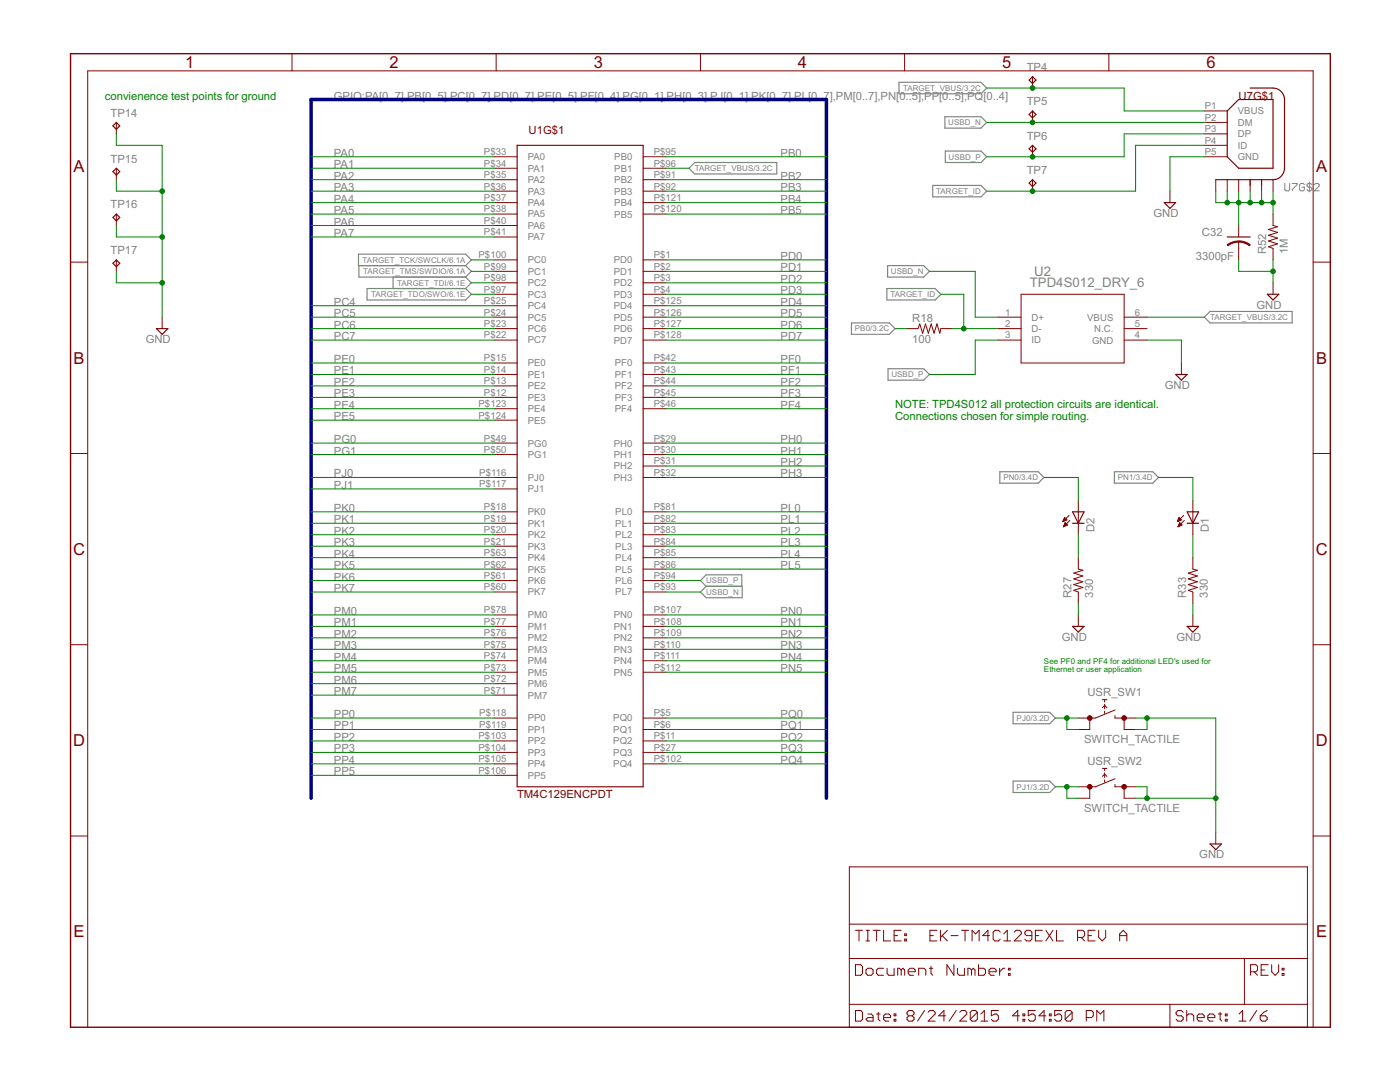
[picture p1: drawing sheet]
<svg xmlns="http://www.w3.org/2000/svg" width="279mm" height="216mm" viewBox="0 0 279 216" stroke-linecap="round" stroke-linejoin="round" font-family="sans-serif">
<path d="M256.4 36.6v1.2l.3 .3h.5l.2-.3v-1.2M257.9 36.6h1v.3l-1 .9v.3M260.3 36.9l-.2-.3h-.5l-.2 .3v.9l.2 .3h.5l.2-.3v-.5h-.5M261.3 36.4v1.9M261.8 36.9l-.2-.3h-.5l-.3 .3v.2l.3 .2h.5l.2 .3v.2l-.2 .3h-.5l-.3-.3M262.3 36.9l.3-.3h.4l.3 .3v.2l-1 1h1" fill="none" stroke="#808080" stroke-width=".2"/>
<g fill="none" stroke="#808080" stroke-width=".23">
<path d="M179.4 16.4h16.4l1.1 1.2-1.1 1.1h-16.4zM138.6 32.4h16.4v2.3h-16.4l-1.1-1.1zM186.1 37h9.7l1.1 1.1-1.1 1.2h-9.7zM188.6 23.3h7.2l1.1 1.1-1.1 1.2h-7.2zM188.7 30.1h7.1l1.1 1.2-1.1 1.1h-7.1zM71.5 50.7h21.4l1.2 1.2-1.2 1.1h-21.4zM71.6 53v2.3h21.3M73.3 57.6h19.6l1.2 1.1-1.2 1.2h-19.6zM78.4 55.3v2.3M92.9 53l1.2 1.1-1.2 1.2M92.9 55.3l1.2 1.1-1.2 1.2M177 57.6h9.6l1.2 1.1-1.2 1.2h-9.6z"/>
<path d="M177.1 53h7.2l1.2 1.1-1.2 1.2h-7.2zM169.9 64.4h7.6l1.1 1.2-1.1 1.1h-7.6zM177.2 73.6h7.1l1.2 1.1-1.2 1.2h-7.1zM240.3 63.3l1.2-1.2h16.4v2.3h-16.4zM199.5 94.1h7.7l1.1 1.2-1.1 1.1h-7.7zM222.4 94.1h7.7l1.1 1.2-1.1 1.1h-7.7zM139.8 118.1l1.1-1.1h7.2v2.3h-7.2zM140.9 117l-1.1-1.2 1.1-1.1h7.1v2.3M202.2 142.1h7.3l1.1 1.2-1.1 1.1h-7.3zM202.2 155.9h7.3l1.1 1.1-1.1 1.1h-7.3z"/>
</g>
<path d="M14.1 10.7h251.4v194.3h-251.4z" fill="none" stroke="#800000" stroke-width=".28"/>
<g fill="none" stroke="#800000" stroke-width=".2">
<path d="M58.3 10.7v3.4M99 10.7v3.4M139.8 10.7v3.4M180.5 10.7v3.4M206.1 15.3v2.3M221.3 10.7v3.4M23.2 24.4v2.3M23.2 33.6v2.3M98.6 31.3h4.6M98.6 33.6h4.6M98.6 35.9h4.6M98.6 38.1h4.6"/>
<path d="M128.4 31.3h4.5M128.4 33.6h4.5M128.4 35.9h4.5M128.4 38.1h4.5M206.1 22.1v2.3M206.1 29v2.3M206.1 35.9v2.2M233.5 38.1v2.3M240.3 24.4h4.6M240.3 26.7h4.6M240.3 31.3h4.6M240.3 29h4.6"/>
<path d="M240.3 22.1h4.6M242.6 35.9v2.2M244.9 35.9v2.2M247.2 35.9v2.2M249.5 35.9v2.2M251.8 35.9v2.2M254.1 35.9v2.2M14.1 52.3h3.4M23.2 42.7v2.3M23.2 51.9v2.2M98.6 58.7h4.6M98.6 40.4h4.6"/>
<path d="M98.6 42.7h4.6M98.6 45h4.6M98.6 47.3h4.6M98.6 51.9h4.6M98.6 54.1h4.6M98.6 56.4h4.6M128.4 58.7h4.5M128.4 40.4h4.5M128.4 42.7h4.5M128.4 51.9h4.5M128.4 54.1h4.5M128.4 56.4h4.5"/>
<path d="M203.8 58.7h20.5v13.7h-20.5zM247.2 45v2.3M247.2 48.2v3.7M254.1 42.7v2.3l.9 .2-1.8 .6 1.8 .6-1.8 .5 1.8 .6-1.8 .6 1.8 .6-1.8 .5 .9 .4v2.3M254.1 56.4v2.3M262.1 52.3h3.4M32.4 63.3v2.3M98.6 72.4h4.6M98.6 63.3h4.6M98.6 65.6h4.6M98.6 67.9h4.6M98.6 61h4.6"/>
<path d="M98.6 74.7h4.6M98.6 77h4.6M98.6 79.3h4.6M128.4 72.4h4.5M128.4 63.3h4.5M128.4 65.6h4.5M128.4 67.9h4.5M128.4 61h4.5M128.4 74.7h4.5M128.4 77h4.5M128.4 79.3h4.5M180.9 65.6h2.3l.4-1 .5 1.9 .6-1.9 .6 1.9 .5-1.9 .6 1.9 .6-1.9 .6 1.9 .2-.9h2.3"/>
<path d="M199.2 63.3h4.6M199.2 65.6h4.6M199.2 67.9h4.6M224.3 63.3h4.6M224.3 65.6h4.6M224.3 67.9h4.6M235.8 72.4v2.3M14.1 90.5h3.4M98.6 81.6h4.6M98.6 83.8h4.6M98.6 88.4h4.6M98.6 90.7h4.6"/>
<path d="M98.6 95.3h4.6M98.6 97.6h4.6M128.4 81.6h4.5M128.4 88.4h4.5M128.4 90.7h4.5M128.4 93h4.5M128.4 95.3h4.5M215.2 99.8v6.9M238.1 99.8v6.9M262.1 90.5h3.4M98.6 104.4h4.6M98.6 102.1h4.6"/>
<path d="M98.6 106.7h4.6M98.6 109h4.6M98.6 111.3h4.6M98.6 113.6h4.6M98.6 115.8h4.6M98.6 118.1h4.6M128.4 104.4h4.5M128.4 102.1h4.5M128.4 106.7h4.5M128.4 109h4.5M128.4 111.3h4.5M128.4 113.6h4.5"/>
<path d="M128.4 115.8h4.5M128.4 118.1h4.5M212.1 104h.1M212.2 103.9h.3M212.2 103.8h.5M212.2 105.1h.1M212.3 103.7h.6M212.3 105h.2M212.3 103.6h.5M212.3 104.9h.5M212.4 103.5h.3M212.4 104.8h.6"/>
<path d="M212.4 103.4h.2M212.4 104.6h.5M212.4 103.3h.1M212.5 104.5h.3M212.5 103.3l-.4 .8M212.5 103.3l.4 .4M212.5 104.4h.2M212.6 104.3h.1M212.9 103.7l-.8 .4M213 104.8l-.4-.5-.4 .8M213 104.8l-.8 .3M213.4 102.8l-1.3 1.3"/>
<path d="M213.5 103.8l-1.3 1.3M215.2 111.3v2.3l.9 .2-1.8 .6 1.8 .5-1.8 .6 1.8 .6-1.8 .5 1.8 .6-1.8 .6 .9 .3v2.3M235 104h.1M235 103.9h.4M235.1 103.8h.5M235.1 105.1h.1M235.1 103.7h.7M235.1 105h.3M235.2 103.6h.4M235.2 104.9h.4M235.2 103.5h.3M235.2 104.8h.7"/>
<path d="M235.3 103.4h.1M235.3 104.6h.5M235.3 103.3l-.3 .8M235.3 103.3l.5 .4-.8 .4M235.3 103.3h.1M235.3 104.5h.4M235.4 104.4h.2M235.4 104.3h.1M235.4 104.3l-.3 .8M235.4 104.3l.5 .5M235.9 104.8l-.8 .3M236.2 102.8l-1.2 1.3"/>
<path d="M236.3 103.8l-1.2 1.3M238.1 111.3v2.3l.9 .2-1.8 .6 1.8 .5-1.8 .6 1.8 .6-1.8 .5 1.8 .6-1.8 .6 .9 .3v2.3M14.1 128.7h3.4M98.6 122.7h4.6M98.6 125h4.6M98.6 127.3h4.6M98.6 129.6h4.6M98.6 131.8h4.6M98.6 134.1h4.6M98.6 136.4h4.6M98.6 138.7h4.6M128.4 122.7h4.5"/>
<path d="M128.4 125h4.5M128.4 127.3h4.5M128.4 129.6h4.5M128.4 131.8h4.5M128.4 134.1h4.5M215.2 122.7v2.3M220 139.6h.9M220.5 139.6v.5M238.1 122.7v2.3M262.1 128.7h3.4M98.6 143.3h4.6M98.6 145.6h4.6"/>
<path d="M98.6 147.8h4.6M98.6 150.1h4.6M98.6 152.4h4.6M98.6 154.7h4.6M128.4 143.3h4.5M128.4 145.6h4.5M128.4 147.8h4.5M128.4 150.1h4.5M128.4 152.4h4.5M217.5 143.3v2.3h-2.3M217.5 157v2.3h-2.3M220 141.2l.5-.4 .4 .4"/>
<path d="M220 153.3h.9M220 154.9l.5-.4 .4 .4M220.5 140.5v.9M220.5 141.9v.5M220.5 153.3v.5M220.5 154.2v1M220.5 155.6v.5M222.5 141.7l-3.9 1.6h-3.4M222.5 142.8v.5h4.1M222.5 156.5v.5h4.1M222.5 155.4l-3.9 1.6h-3.4M224.3 143.3v2.3h2.3"/>
<path d="M224.3 157v2.3h2.3M14.1 166.8h3.4M169.5 173h91.4v32h-91.4zM242.6 166.1v2.3M262.1 166.8h3.4M169.5 191.3h91.4M169.5 184.4h91.4M170.7 192.5h1.1l.3 .3v1.4l-.3 .4h-1.1zM170.7 185.6h1.4M171.4 185.6v2.1M172.8 193.5l.4-.3h.7l.3 .3v.7l-.3 .4h-.7l-.4-.4zM172.8 185.6h.7"/>
<path d="M172.8 187.7h.7M173.2 185.6v2.1M174.2 185.6h1.4M174.9 185.6v2.1M176.3 185.6v2.1h1.4M176.3 193.2h-1l-.4 .3v.7l.4 .4h1M177 193.2v1l.4 .4h1v-1.4M178.4 186.7h.8M179.9 185.6h-1.5v2.1h1.5M179.9 193.5l-.4-.3h-.3v1.4M179.9 193.5l.3-.3 .4 .3v1.1M179.9 193.5v1.1"/>
<path d="M180.6 187.4h.3v.3h-.3zM180.6 186.4h.3v.3h-.3zM181.3 193.9h1.3v-.4l-.3-.3h-.7l-.3 .3v.7l.3 .4h.7M183.3 194.6v-1.4h1.1l.4 .3v1.1M185.5 193.2h.7M185.6 186.7h.7M185.8 192.8v1.4l.4 .4M187 185.6h-1.4v2.1h1.4M187.7 185.6v2.1M188 186.7l1.1 1M189.1 185.6l-1.4 1.4M189.8 186.7h1.4"/>
<path d="M190.4 192.5v2.1l-1.4-2.1v2.1M191.1 193.2v1l.3 .4h1.1v-1.4M191.9 185.6h1.4M192.6 185.6v2.1M193.9 193.5l-.4-.3h-.3v1.4M193.9 193.5v1.1M193.9 193.5l.3-.3 .4 .3v1.1M194 187.7v-2.1l.7 .8 .7-.8v2.1M195.3 192.5v2.1h1l.4-.4v-.7l-.4-.3h-1M197.4 193.9h1.4v-.4l-.4-.3h-.7l-.3 .3v.7l.3 .4h.7M197.5 186.7h-1.4l1.1-1.1v2.1M199.5 193.2v1.4"/>
<path d="M199.6 186l-.3-.4h-.7l-.4 .4v1.4l.4 .3h.7l.3-.3M200.3 187.7h1.4M200.3 186.4l.7-.8v2.1M200.5 193.2h-.3l-.7 .7M201.3 194.2h.3v.4h-.3zM201.3 193.2h.3v.3h-.3zM202.4 186l.4-.4h.7l.3 .4v.4l-1.4 1.3h1.4M205.9 186.7h-1l-.4-.3v-.4l.4-.4h.7l.3 .4v1.4l-.3 .3h-.7l-.4-.3M206.6 186.7h.7M208 185.6h-1.4v2.1h1.4M208.7 185.6l1.4 2.1M210.1 185.6l-1.4 2.1"/>
<path d="M210.8 185.6v2.1h1.4M215.1 187h1l.4-.3v-.7l-.4-.4h-1v2.1M215.8 187l.7 .7M217.1 186.7h.7M218.5 185.6h-1.4v2.1h1.4M219.3 185.6v1.4l.7 .7 .7-.7v-1.4M223.5 186.7h1.4M223.5 187.7v-1.3l.7-.8 .7 .8v1.3M248.3 191.3v9.1M249.6 193.9h1l.4-.4v-.7l-.4-.3h-1v2.1M250.3 193.9l.7 .7M251.7 193.5h.7"/>
<path d="M253.1 192.5h-1.4v2.1h1.4M253.8 192.5v1.4l.7 .7 .7-.7v-1.4M255.9 194.2h.3v.4h-.3zM255.9 193.2h.3v.3h-.3zM17.5 205v-190.9h244.6v190.9M169.5 200.4h91.4M170.7 201.6h1.1l.3 .4v1.4l-.3 .4h-1.1zM173.2 202.3h.7l.3 .4v1.1h-1l-.4-.4 .4-.3h1M174.9 202.3h.7M175.3 202v1.4l.3 .4M176.3 203.1h1.4v-.4l-.3-.4h-.7l-.4 .4v.7l.4 .4h.7M178.4 203.4h.4v.4h-.4z"/>
<path d="M178.4 202.3h.4v.4h-.4zM181.4 202.7l-.4 .4v.3l.4 .4h.7l.3-.4v-.3l-.3-.4M181.4 202.7l-.4-.4v-.3l.4-.4h.7l.3 .4v.3l-.3 .4M181.4 202.7h.7M184.5 201.6l-1.4 2.2M185.2 202l.4-.4h.7l.3 .4v.3l-1.4 1.5h1.4M188.7 202.7h-1.4l1.1-1.1v2.2M190.8 201.6l-1.4 2.2M191.5 202l.4-.4h.7l.3 .4v.3l-1.4 1.5h1.4M195.1 202v1.4l-.4 .4h-.7l-.4-.4M195.1 202l-.4-.4h-.7l-.4 .4v1.4M195.1 202l-1.5 1.4"/>
<path d="M195.7 203.8h1.4M195.7 202.3l.7-.7v2.2M199.2 201.6h-1.4v1.1l.7-.4h.4l.3 .4v.7l-.3 .4h-.7l-.4-.4M203.5 202.7h-1.4l1-1.1v2.2M204.2 203.4h.3v.4h-.3zM204.2 202.3h.3v.4h-.3zM206.6 201.6h-1.4v1.1l.7-.4h.4l.3 .4v.7l-.3 .4h-.7l-.4-.4M208.7 202.7h-1.4l1.1-1.1v2.2M209.4 203.4h.4v.4h-.4zM209.4 202.3h.4v.4h-.4zM211.9 201.6h-1.4v1.1l.7-.4h.3l.4 .4v.7l-.4 .4h-.7l-.3-.4M214 202v1.4l-.4 .4h-.7l-.3-.4"/>
<path d="M214 202l-.4-.4h-.7l-.3 .4v1.4M214 202l-1.4 1.4M216.8 203.1h1l.4-.4v-.7l-.4-.4h-1v2.2M218.9 203.8v-2.2l.7 .7 .7-.7v2.2M233.5 200.4v4.6M236.1 202l-.3-.4h-.7l-.4 .4v.3l.4 .4h.7l.3 .4v.3l-.3 .4h-.7l-.4-.4M236.8 202.7l.4-.4h.7l.3 .4v1.1M236.8 201.6v2.2M238.9 203.1h1.4v-.4l-.3-.4h-.7l-.4 .4v.7l.4 .4h.7M241 203.1h1.4v-.4l-.3-.4h-.7l-.4 .4v.7l.4 .4h.7M243.1 202.3h.7M243.5 202v1.4l.3 .4"/>
<path d="M244.5 203.4h.4v.4h-.4zM244.5 202.3h.4v.4h-.4zM247.3 203.8h1.4M247.3 202.3l.7-.7v2.2M250.8 201.6l-1.4 2.2M251.5 202.7h1.1l.3 .4v.3l-.3 .4h-.7l-.4-.4zM252.9 201.6l-.7 .4-.7 .7"/>
</g>
<g fill="none" stroke="#800000" stroke-width=".23">
<path d="M206.1 15.3l.7 .7-.7 .7-.7-.7zM249.5 17.6h4.6a2.33 2.33 0 0 1 2.2 2.3v13.7a2.33 2.33 0 0 1-2.2 2.3h-11.5M22.5 34.2l.7-.6 .7 .6-.7 .7zM23.2 24.4l.7 .7-.7 .7-.7-.7zM103.2 29h25.2v128h-25.2zM205.4 36.5l.7-.6 .7 .6-.7 .7zM206.1 22.1l.7 .7-.7 .7-.7-.7zM206.1 29l.7 .7-.7 .7-.7-.7zM244.9 22.1l2.3-2.2h6.9v13.7h-6.9l-2.3-2.3zM22.5 43.4l.7-.7 .7 .7-.7 .7zM22.5 52.5l.7-.6 .7 .6-.7 .7zM232.3 40.4h2.3l-1.1 1.2z"/>
<path d="M244.9 47.3h4.6M252.9 58.7h2.3l-1.1 1.2zM31.2 65.6h2.3l-1.1 1.1zM234.6 74.7h2.3l-1.1 1.2zM214.1 104.4h2.2M214.1 102.1h2.2l-1.1 2.3zM236.9 102.1h2.3l-1.1 2.3zM236.9 104.4h2.3M214.1 125h2.2l-1.1 1.1zM236.9 125h2.3l-1.1 1.1zM241.5 168.4h2.3l-1.2 1.1z"/>
</g>
<g fill="#800000" stroke="#800000" stroke-width=".2">
<path d="M247.2 48.1l1.2 .2 1.1 .6-.1 .1-.8-.4-1.4-.3z" fill-rule="evenodd"/>
<path d="M244.9 48.9l1.1-.6 1.2-.2v.2l-1.3 .3-.9 .4z" fill-rule="evenodd"/>
<circle cx="217.5" cy="143.3" r=".47"/>
<circle cx="224.3" cy="143.3" r=".47"/>
<circle cx="217.5" cy="157" r=".47"/>
<circle cx="224.3" cy="157" r=".47"/>
</g>
<path d="M62.1 159.3v-139.4h102.8v139.4" fill="none" stroke="#000080" stroke-width=".7"/>
<g fill="none" stroke="#008000" stroke-width=".2">
<path d="M196.9 17.6h27.4v4.5h16M23.2 35.9v2.2h9.2M23.2 26.7v2.3h9.2v34.3M62.1 31.3h36.5M62.1 33.6h36.5M62.1 35.9h36.5M62.1 38.1h36.5M132.9 31.3h32M132.9 33.6h4.6M132.9 35.9h32M132.9 38.1h32M196.9 24.4h43.4"/>
<path d="M240.3 26.7h-16v4.6h-27.4M240.3 31.3h-6.8v6.8M240.3 29h-13.7v9.1h-29.7M242.6 38.1v2.3h11.5M244.9 38.1v2.3M247.2 38.1v6.9M249.5 38.1v2.3M251.8 38.1v2.3M254.1 38.1v4.6M23.2 45v2.3h9.2M23.2 54.1v2.3h9.2M62.1 42.7h36.5"/>
<path d="M62.1 45h36.5M62.1 47.3h36.5M62.1 40.4h36.5M94.1 51.9h4.5M94.1 54.1h4.5M94.1 56.4h4.5M94.1 58.7h4.5M132.9 42.7h32M132.9 40.4h32M132.9 51.9h32M132.9 54.1h32M132.9 56.4h32"/>
<path d="M132.9 58.7h32M185.5 54.1h9.1v9.2h4.6M187.8 58.7h4.5v6.9M247.2 51.9v2.2h6.9M254.1 51.9v4.5M62.1 65.6h36.5M62.1 63.3h36.5M62.1 61h36.5M62.1 67.9h36.5M62.1 72.4h36.5M62.1 74.7h36.5M62.1 77h36.5"/>
<path d="M62.1 79.3h36.5M132.9 65.6h32M132.9 63.3h32M132.9 61h32M132.9 67.9h32M132.9 72.4h32M132.9 74.7h32M132.9 77h32M132.9 79.3h32M178.6 65.6h2.3M190.1 65.6h9.1M199.2 67.9h-4.6v6.8h-9.1"/>
<path d="M228.9 63.3h11.4M228.9 67.9h6.9v4.5M62.1 81.6h36.5M62.1 83.8h36.5M62.1 88.4h36.5M62.1 90.7h36.5M62.1 95.3h36.5M62.1 97.6h36.5M132.9 81.6h32M132.9 88.4h32M132.9 90.7h32M132.9 93h32"/>
<path d="M132.9 95.3h32M208.3 95.3h6.9v4.5M231.2 95.3h6.9v4.5M62.1 102.1h36.5M62.1 104.4h36.5M62.1 106.7h36.5M62.1 109h36.5M62.1 111.3h36.5M62.1 113.6h36.5M62.1 115.8h36.5M62.1 118.1h36.5M132.9 102.1h32"/>
<path d="M132.9 104.4h32M132.9 106.7h32M132.9 109h32M132.9 111.3h32M132.9 113.6h32M132.9 115.8h6.9M132.9 118.1h6.9M215.2 106.7v4.6M238.1 106.7v4.6M62.1 122.7h36.5M62.1 125h36.5M62.1 127.3h36.5"/>
<path d="M62.1 129.6h36.5M62.1 131.8h36.5M62.1 134.1h36.5M62.1 136.4h36.5M62.1 138.7h36.5M132.9 122.7h32M132.9 125h32M132.9 127.3h32M132.9 129.6h32M132.9 131.8h32M132.9 134.1h32M215.2 120.4v2.3"/>
<path d="M238.1 120.4v2.3M62.1 145.6h36.5M62.1 143.3h36.5M62.1 147.8h36.5M62.1 150.1h36.5M62.1 152.4h36.5M62.1 154.7h36.5M132.9 145.6h32M132.9 143.3h32M132.9 147.8h32M132.9 150.1h32M132.9 152.4h32"/>
<path d="M210.6 143.3h4.6M210.6 157h4.6M212.9 143.3v2.3h2.3M212.9 157v2.3h2.3M226.6 143.3h16v22.8M226.6 159.3h16M226.6 157h2.3v2.3M228.9 143.3v2.3h-2.3"/>
</g>
<g fill="#008000" stroke="#008000" stroke-width=".2">
<circle cx="206.1" cy="17.6" r=".47"/>
<circle cx="212.9" cy="143.3" r=".47"/>
<circle cx="212.9" cy="157" r=".47"/>
<circle cx="206.1" cy="31.3" r=".47"/>
<circle cx="206.1" cy="24.4" r=".47"/>
<circle cx="254.1" cy="54.1" r=".47"/>
<circle cx="242.6" cy="159.3" r=".47"/>
<circle cx="228.9" cy="159.3" r=".47"/>
<circle cx="228.9" cy="143.3" r=".47"/>
<circle cx="32.4" cy="56.4" r=".47"/>
<circle cx="32.4" cy="47.3" r=".47"/>
<circle cx="32.4" cy="38.1" r=".47"/>
<circle cx="254.1" cy="40.4" r=".47"/>
<circle cx="244.9" cy="40.4" r=".47"/>
<circle cx="247.2" cy="40.4" r=".47"/>
<circle cx="249.5" cy="40.4" r=".47"/>
<circle cx="251.8" cy="40.4" r=".47"/>
<circle cx="192.3" cy="65.6" r=".47"/>
<circle cx="206.1" cy="38.1" r=".47"/>
</g>
<g font-size="3.7" fill="#800000">
<text x="37" y="13.6">1</text>
<text x="77.7" y="13.6">2</text>
<text x="118.5" y="13.6">3</text>
<text x="159.3" y="13.6">4</text>
<text x="200" y="13.6">5</text>
<text x="240.8" y="13.6">6</text>
<text x="14.7" y="34.4">A</text>
<text x="262.7" y="34.4">A</text>
<text x="14.7" y="72.6">B</text>
<text x="262.7" y="72.6">B</text>
<text x="14.6" y="110.7">C</text>
<text x="262.6" y="110.7">C</text>
<text x="14.6" y="148.9">D</text>
<text x="262.6" y="148.9">D</text>
<text x="14.7" y="187.1">E</text>
<text x="262.7" y="187.1">E</text>
</g>
<g font-size="2.9" fill="#808080">
<text x="205.5" y="57.4">TPD4S012_DRY_6</text>
<text x="206.4" y="55.1">U2</text>
</g>
<g font-size="2.5" fill="#808080">
<text x="204.9" y="14.1">TP4</text>
<text x="22.1" y="23.3">TP14</text>
<text x="66.6" y="19.9">GPIO:PA[0..7],PB[0..5],PC[0..7],PD[0..7],PE[0..5],PF[0..4],PG[0..1],PH[0..3],PJ[0..1],PK[0..7],PL[0..7</text>
<text x="165.6" y="19.9">],PM[0..7],PN[0..5],PP[0..5],PQ[0..4]</text>
<text x="204.9" y="21">TP5</text>
<text x="204.9" y="27.9">TP6</text>
<text x="22.1" y="32.4">TP15</text>
<text x="66.6" y="31.3">PA0</text>
<text x="66.6" y="33.6">PA1</text>
<text x="66.6" y="35.9">PA2</text>
<text x="155.8" y="31.3">PB0</text>
<text x="155.8" y="35.9">PB2</text>
<text x="204.9" y="34.7">TP7</text>
<text x="22.1" y="41.6">TP16</text>
<text x="66.6" y="38.1">PA3</text>
<text x="66.6" y="40.4">PA4</text>
<text x="155.8" y="38.1">PB3</text>
<text x="155.8" y="40.4">PB4</text>
<text x="66.6" y="42.7">PA5</text>
<text x="66.6" y="45">PA6</text>
<text x="66.6" y="47.3">PA7</text>
<text x="155.8" y="42.7">PB5</text>
<text x="230.2" y="43.3">GND</text>
<text x="239.9" y="47.2">C32</text>
<text x="22.1" y="50.7">TP17</text>
<text x="155.8" y="51.9">PD0</text>
<text x="238.7" y="52">3300pF</text>
<text x="252.7" y="50.7" transform="rotate(-90 252.7 50.7)">R52</text>
<text x="257" y="50.7" transform="rotate(-90 257 50.7)">1M</text>
<text x="155.8" y="54.1">PD1</text>
<text x="155.8" y="56.4">PD2</text>
<text x="155.8" y="58.7">PD3</text>
<text x="66.6" y="61">PC4</text>
<text x="66.6" y="63.3">PC5</text>
<text x="66.6" y="65.6">PC6</text>
<text x="155.8" y="61">PD4</text>
<text x="155.8" y="63.3">PD5</text>
<text x="155.8" y="65.6">PD6</text>
<text x="182.1" y="64.2">R18</text>
<text x="250.8" y="61.6">GND</text>
<text x="29.1" y="68.4">GND</text>
<text x="66.6" y="67.9">PC7</text>
<text x="155.8" y="67.9">PD7</text>
<text x="182.1" y="68.5">100</text>
<text x="66.6" y="72.4">PE0</text>
<text x="66.6" y="74.7">PE1</text>
<text x="66.6" y="77">PE2</text>
<text x="155.8" y="72.4">PF0</text>
<text x="155.8" y="74.7">PF1</text>
<text x="155.8" y="77">PF2</text>
<text x="232.5" y="77.6">GND</text>
<text x="66.6" y="79.3">PE3</text>
<text x="66.6" y="81.6">PE4</text>
<text x="66.6" y="83.9">PE5</text>
<text x="155.8" y="79.3">PF3</text>
<text x="155.8" y="81.6">PF4</text>
<text x="66.6" y="88.4">PG0</text>
<text x="155.8" y="88.4">PH0</text>
<text x="66.6" y="90.7">PG1</text>
<text x="66.6" y="95.3">PJ0</text>
<text x="155.8" y="90.7">PH1</text>
<text x="155.8" y="93">PH2</text>
<text x="155.8" y="95.3">PH3</text>
<text x="66.6" y="97.6">PJ1</text>
<text x="66.6" y="102.1">PK0</text>
<text x="66.6" y="104.4">PK1</text>
<text x="66.6" y="106.7">PK2</text>
<text x="155.8" y="102.1">PL0</text>
<text x="155.8" y="104.4">PL1</text>
<text x="155.8" y="106.7">PL2</text>
<text x="218.4" y="106.2" transform="rotate(-90 218.4 106.2)">D2</text>
<text x="241.3" y="106.2" transform="rotate(-90 241.3 106.2)">D1</text>
<text x="66.6" y="109">PK3</text>
<text x="66.6" y="111.3">PK4</text>
<text x="66.6" y="113.6">PK5</text>
<text x="155.8" y="109">PL3</text>
<text x="155.8" y="111.3">PL4</text>
<text x="155.8" y="113.6">PL5</text>
<text x="66.6" y="115.8">PK6</text>
<text x="66.6" y="118.1">PK7</text>
<text x="213.9" y="119.3" transform="rotate(-90 213.9 119.3)">R27</text>
<text x="218.2" y="119.3" transform="rotate(-90 218.2 119.3)">330</text>
<text x="236.7" y="119.3" transform="rotate(-90 236.7 119.3)">R33</text>
<text x="241" y="119.3" transform="rotate(-90 241 119.3)">330</text>
<text x="66.6" y="122.7">PM0</text>
<text x="66.6" y="125">PM1</text>
<text x="155.8" y="122.7">PN0</text>
<text x="155.8" y="125">PN1</text>
<text x="66.6" y="127.3">PM2</text>
<text x="66.6" y="129.6">PM3</text>
<text x="66.6" y="131.8">PM4</text>
<text x="155.8" y="127.3">PN2</text>
<text x="155.8" y="129.6">PN3</text>
<text x="155.8" y="131.8">PN4</text>
<text x="211.9" y="127.8">GND</text>
<text x="234.8" y="127.8">GND</text>
<text x="66.6" y="134.1">PM5</text>
<text x="66.6" y="136.4">PM6</text>
<text x="155.8" y="134.1">PN5</text>
<text x="66.6" y="138.7">PM7</text>
<text x="66.6" y="143.3">PP0</text>
<text x="155.8" y="143.3">PQ0</text>
<text x="217" y="138.9">USR_SW1</text>
<text x="66.6" y="145.6">PP1</text>
<text x="66.6" y="147.8">PP2</text>
<text x="155.8" y="145.6">PQ1</text>
<text x="155.8" y="147.8">PQ2</text>
<text x="216.3" y="148.3">SWITCH_TACTILE</text>
<text x="66.6" y="150.1">PP3</text>
<text x="66.6" y="152.4">PP4</text>
<text x="66.6" y="154.7">PP5</text>
<text x="155.8" y="150.1">PQ3</text>
<text x="155.8" y="152.4">PQ4</text>
<text x="217" y="152.6">USR_SW2</text>
<text x="216.3" y="162">SWITCH_TACTILE</text>
<text x="239.3" y="171.3">GND</text>
</g>
<g font-size="2.5" fill="#008000">
<text x="20.9" y="19.9">convienence test points for ground</text>
<text x="178.6" y="81.5">NOTE: TPD4S012 all protection circuits are identical.</text>
<text x="178.6" y="83.9">Connections chosen for simple routing.</text>
</g>
<g font-size="2.5" fill="#800000">
<text x="247.2" y="19.9">U7G$1</text>
<text x="105.5" y="26.7">U1G$1</text>
<text x="103.2" y="159.3">TM4C129ENCPDT</text>
</g>
<g font-size="2.1" fill="#808080">
<text x="240.4" y="21.8">P1</text>
<text x="247" y="22.8">VBUS</text>
<text x="240.4" y="24.1">P2</text>
<text x="240.4" y="26.4">P3</text>
<text x="240.4" y="28.7">P4</text>
<text x="247" y="25.1">DM</text>
<text x="247" y="27.4">DP</text>
<text x="247" y="29.7">ID</text>
<text x="96.6" y="31">P$33</text>
<text x="96.6" y="33.3">P$34</text>
<text x="96.6" y="35.5">P$35</text>
<text x="105.3" y="32">PA0</text>
<text x="105.3" y="34.3">PA1</text>
<text x="122.6" y="32">PB0</text>
<text x="122.6" y="34.3">PB1</text>
<text x="130.5" y="31">P$95</text>
<text x="130.5" y="33.3">P$96</text>
<text x="130.5" y="35.5">P$91</text>
<text x="240.4" y="31">P5</text>
<text x="247" y="32">GND</text>
<text x="96.6" y="37.8">P$36</text>
<text x="96.6" y="40.1">P$37</text>
<text x="105.3" y="36.5">PA2</text>
<text x="105.3" y="38.8">PA3</text>
<text x="105.3" y="41.1">PA4</text>
<text x="122.6" y="36.5">PB2</text>
<text x="122.6" y="38.8">PB3</text>
<text x="122.6" y="41.1">PB4</text>
<text x="130.5" y="37.8">P$92</text>
<text x="130.5" y="40.1">P$121</text>
<text x="96.6" y="42.4">P$38</text>
<text x="96.6" y="44.7">P$40</text>
<text x="96.6" y="47">P$41</text>
<text x="105.3" y="43.4">PA5</text>
<text x="105.3" y="45.7">PA6</text>
<text x="105.3" y="48">PA7</text>
<text x="122.6" y="43.4">PB5</text>
<text x="130.5" y="42.4">P$120</text>
<text x="95.5" y="51.5">P$100</text>
<text x="96.6" y="53.8">P$99</text>
<text x="105.3" y="52.5">PC0</text>
<text x="122.5" y="52.5">PD0</text>
<text x="130.5" y="51.5">P$1</text>
<text x="130.5" y="53.8">P$2</text>
<text x="96.6" y="56.1">P$98</text>
<text x="96.6" y="58.4">P$97</text>
<text x="105.3" y="54.8">PC1</text>
<text x="105.3" y="57.1">PC2</text>
<text x="105.3" y="59.4">PC3</text>
<text x="122.5" y="54.8">PD1</text>
<text x="122.5" y="57.1">PD2</text>
<text x="122.5" y="59.4">PD3</text>
<text x="130.5" y="56.1">P$3</text>
<text x="130.5" y="58.4">P$4</text>
<text x="96.6" y="60.7">P$25</text>
<text x="96.6" y="63">P$24</text>
<text x="96.6" y="65.2">P$23</text>
<text x="105.3" y="61.7">PC4</text>
<text x="105.3" y="64">PC5</text>
<text x="122.5" y="61.7">PD4</text>
<text x="122.5" y="64">PD5</text>
<text x="130.5" y="60.7">P$125</text>
<text x="130.5" y="63">P$126</text>
<text x="130.5" y="65.2">P$127</text>
<text x="200.6" y="63">1</text>
<text x="200.6" y="65.2">2</text>
<text x="205.9" y="64">D+</text>
<text x="217" y="64">VBUS</text>
<text x="226.4" y="65.2">5</text>
<text x="226.4" y="63">6</text>
<text x="96.6" y="67.5">P$22</text>
<text x="105.3" y="66.3">PC6</text>
<text x="105.3" y="68.5">PC7</text>
<text x="122.5" y="66.3">PD6</text>
<text x="122.5" y="68.5">PD7</text>
<text x="130.5" y="67.5">P$128</text>
<text x="200.6" y="67.5">3</text>
<text x="205.9" y="66.3">D-</text>
<text x="205.9" y="68.5">ID</text>
<text x="217.9" y="68.5">GND</text>
<text x="218.4" y="66.3">N.C.</text>
<text x="226.4" y="67.5">4</text>
<text x="96.6" y="72.1">P$15</text>
<text x="96.6" y="74.4">P$14</text>
<text x="96.6" y="76.7">P$13</text>
<text x="105.3" y="73.1">PE0</text>
<text x="105.3" y="75.4">PE1</text>
<text x="105.3" y="77.7">PE2</text>
<text x="122.7" y="73.1">PF0</text>
<text x="122.7" y="75.4">PF1</text>
<text x="122.7" y="77.7">PF2</text>
<text x="130.5" y="72.1">P$42</text>
<text x="130.5" y="74.4">P$43</text>
<text x="130.5" y="76.7">P$44</text>
<text x="95.5" y="81.2">P$123</text>
<text x="95.5" y="83.5">P$124</text>
<text x="96.6" y="79">P$12</text>
<text x="105.3" y="80">PE3</text>
<text x="105.3" y="82.3">PE4</text>
<text x="122.7" y="80">PF3</text>
<text x="122.7" y="82.3">PF4</text>
<text x="130.5" y="79">P$45</text>
<text x="130.5" y="81.2">P$46</text>
<text x="96.6" y="88.1">P$49</text>
<text x="105.3" y="84.5">PE5</text>
<text x="105.3" y="89.1">PG0</text>
<text x="122.5" y="89.1">PH0</text>
<text x="130.5" y="88.1">P$29</text>
<text x="95.6" y="95">P$116</text>
<text x="96.6" y="90.4">P$50</text>
<text x="105.3" y="91.4">PG1</text>
<text x="105.3" y="96">PJ0</text>
<text x="122.5" y="91.4">PH1</text>
<text x="122.5" y="93.7">PH2</text>
<text x="122.5" y="96">PH3</text>
<text x="130.5" y="90.4">P$30</text>
<text x="130.5" y="92.7">P$31</text>
<text x="130.5" y="95">P$32</text>
<text x="95.6" y="97.2">P$117</text>
<text x="96.6" y="101.8">P$18</text>
<text x="105.3" y="98.2">PJ1</text>
<text x="130.5" y="101.8">P$81</text>
<text x="96.6" y="104.1">P$19</text>
<text x="96.6" y="106.4">P$20</text>
<text x="105.3" y="102.8">PK0</text>
<text x="105.3" y="105.1">PK1</text>
<text x="105.3" y="107.4">PK2</text>
<text x="122.8" y="102.8">PL0</text>
<text x="122.8" y="105.1">PL1</text>
<text x="122.8" y="107.4">PL2</text>
<text x="130.5" y="104.1">P$82</text>
<text x="130.5" y="106.4">P$83</text>
<text x="96.6" y="108.7">P$21</text>
<text x="96.6" y="111">P$63</text>
<text x="96.6" y="113.2">P$62</text>
<text x="105.3" y="109.7">PK3</text>
<text x="105.3" y="112">PK4</text>
<text x="122.8" y="109.7">PL3</text>
<text x="122.8" y="112">PL4</text>
<text x="130.5" y="108.7">P$84</text>
<text x="130.5" y="111">P$85</text>
<text x="130.5" y="113.2">P$86</text>
<text x="96.6" y="115.5">P$61</text>
<text x="96.6" y="117.8">P$60</text>
<text x="105.3" y="114.2">PK5</text>
<text x="105.3" y="116.5">PK6</text>
<text x="105.3" y="118.8">PK7</text>
<text x="122.8" y="114.3">PL5</text>
<text x="122.8" y="116.5">PL6</text>
<text x="122.8" y="118.8">PL7</text>
<text x="130.5" y="115.5">P$94</text>
<text x="130.5" y="117.8">P$93</text>
<text x="96.6" y="122.4">P$78</text>
<text x="96.6" y="124.7">P$77</text>
<text x="105.3" y="123.4">PM0</text>
<text x="105.3" y="125.7">PM1</text>
<text x="122.5" y="123.4">PN0</text>
<text x="122.5" y="125.7">PN1</text>
<text x="130.5" y="122.4">P$107</text>
<text x="130.5" y="124.7">P$108</text>
<text x="96.6" y="127">P$76</text>
<text x="96.6" y="129.2">P$75</text>
<text x="96.6" y="131.5">P$74</text>
<text x="105.3" y="128">PM2</text>
<text x="105.3" y="130.2">PM3</text>
<text x="122.5" y="128">PN2</text>
<text x="122.5" y="130.2">PN3</text>
<text x="130.5" y="127">P$109</text>
<text x="130.5" y="129.2">P$110</text>
<text x="130.5" y="131.5">P$111</text>
<text x="96.6" y="133.8">P$73</text>
<text x="96.6" y="136.1">P$72</text>
<text x="105.3" y="132.5">PM4</text>
<text x="105.3" y="134.8">PM5</text>
<text x="105.3" y="137.1">PM6</text>
<text x="122.5" y="132.5">PN4</text>
<text x="122.5" y="134.8">PN5</text>
<text x="130.5" y="133.8">P$112</text>
<text x="95.6" y="143">P$118</text>
<text x="96.6" y="138.4">P$71</text>
<text x="105.3" y="139.4">PM7</text>
<text x="105.3" y="144">PP0</text>
<text x="122.4" y="144">PQ0</text>
<text x="130.5" y="143">P$5</text>
<text x="95.5" y="147.5">P$103</text>
<text x="95.5" y="149.8">P$104</text>
<text x="95.6" y="145.2">P$119</text>
<text x="105.3" y="146.2">PP1</text>
<text x="105.3" y="148.5">PP2</text>
<text x="122.4" y="146.2">PQ1</text>
<text x="122.4" y="148.5">PQ2</text>
<text x="130.5" y="145.2">P$6</text>
<text x="130.5" y="147.5">P$11</text>
<text x="130.5" y="149.8">P$27</text>
<text x="95.5" y="152.1">P$105</text>
<text x="95.5" y="154.4">P$106</text>
<text x="105.3" y="150.8">PP3</text>
<text x="105.3" y="153.1">PP4</text>
<text x="105.3" y="155.4">PP5</text>
<text x="122.4" y="150.8">PQ3</text>
<text x="122.4" y="153.1">PQ4</text>
<text x="130.5" y="152.1">P$102</text>
</g>
<g font-size="1.8" fill="#808080">
<text x="180.2" y="18.1">TARGET_VBUS/3.2C</text>
<text x="189.2" y="25">USBD_N</text>
<text x="138.6" y="34.1">TARGET_VBUS/3.2C</text>
<text x="189.3" y="31.9">USBD_P</text>
<text x="186.8" y="38.7">TARGET_ID</text>
<text x="72.4" y="52.4">TARGET_TCK/SWCLK/6.1A</text>
<text x="72.5" y="54.7">TARGET_TMS/SWDIO/6.1A</text>
<text x="74.1" y="59.3">TARGET_TDO/SWO/6.1E</text>
<text x="79.3" y="57">TARGET_TDI/6.1E</text>
<text x="177.7" y="59.3">TARGET_ID</text>
<text x="177.8" y="54.7">USBD_N</text>
<text x="241.5" y="63.9">TARGET_VBUS/3.2C</text>
<text x="170.6" y="66.1">PB0/3.2C</text>
<text x="177.9" y="75.3">USBD_P</text>
<text x="200.2" y="95.8">PN0/3.4D</text>
<text x="223.1" y="95.8">PN1/3.4D</text>
<text x="140.9" y="116.4">USBD_P</text>
<text x="140.9" y="118.7">USBD_N</text>
<text x="202.9" y="143.8">PJ0/3.2D</text>
<text x="202.9" y="157.6">PJ1/3.2D</text>
</g>
<g font-size="1.8" fill="#008000">
<text x="208.3" y="132.4">See PF0 and PF4 for additional LED's used for</text>
<text x="208.3" y="134.1">Ethernet or user application</text>
</g>
</svg>
